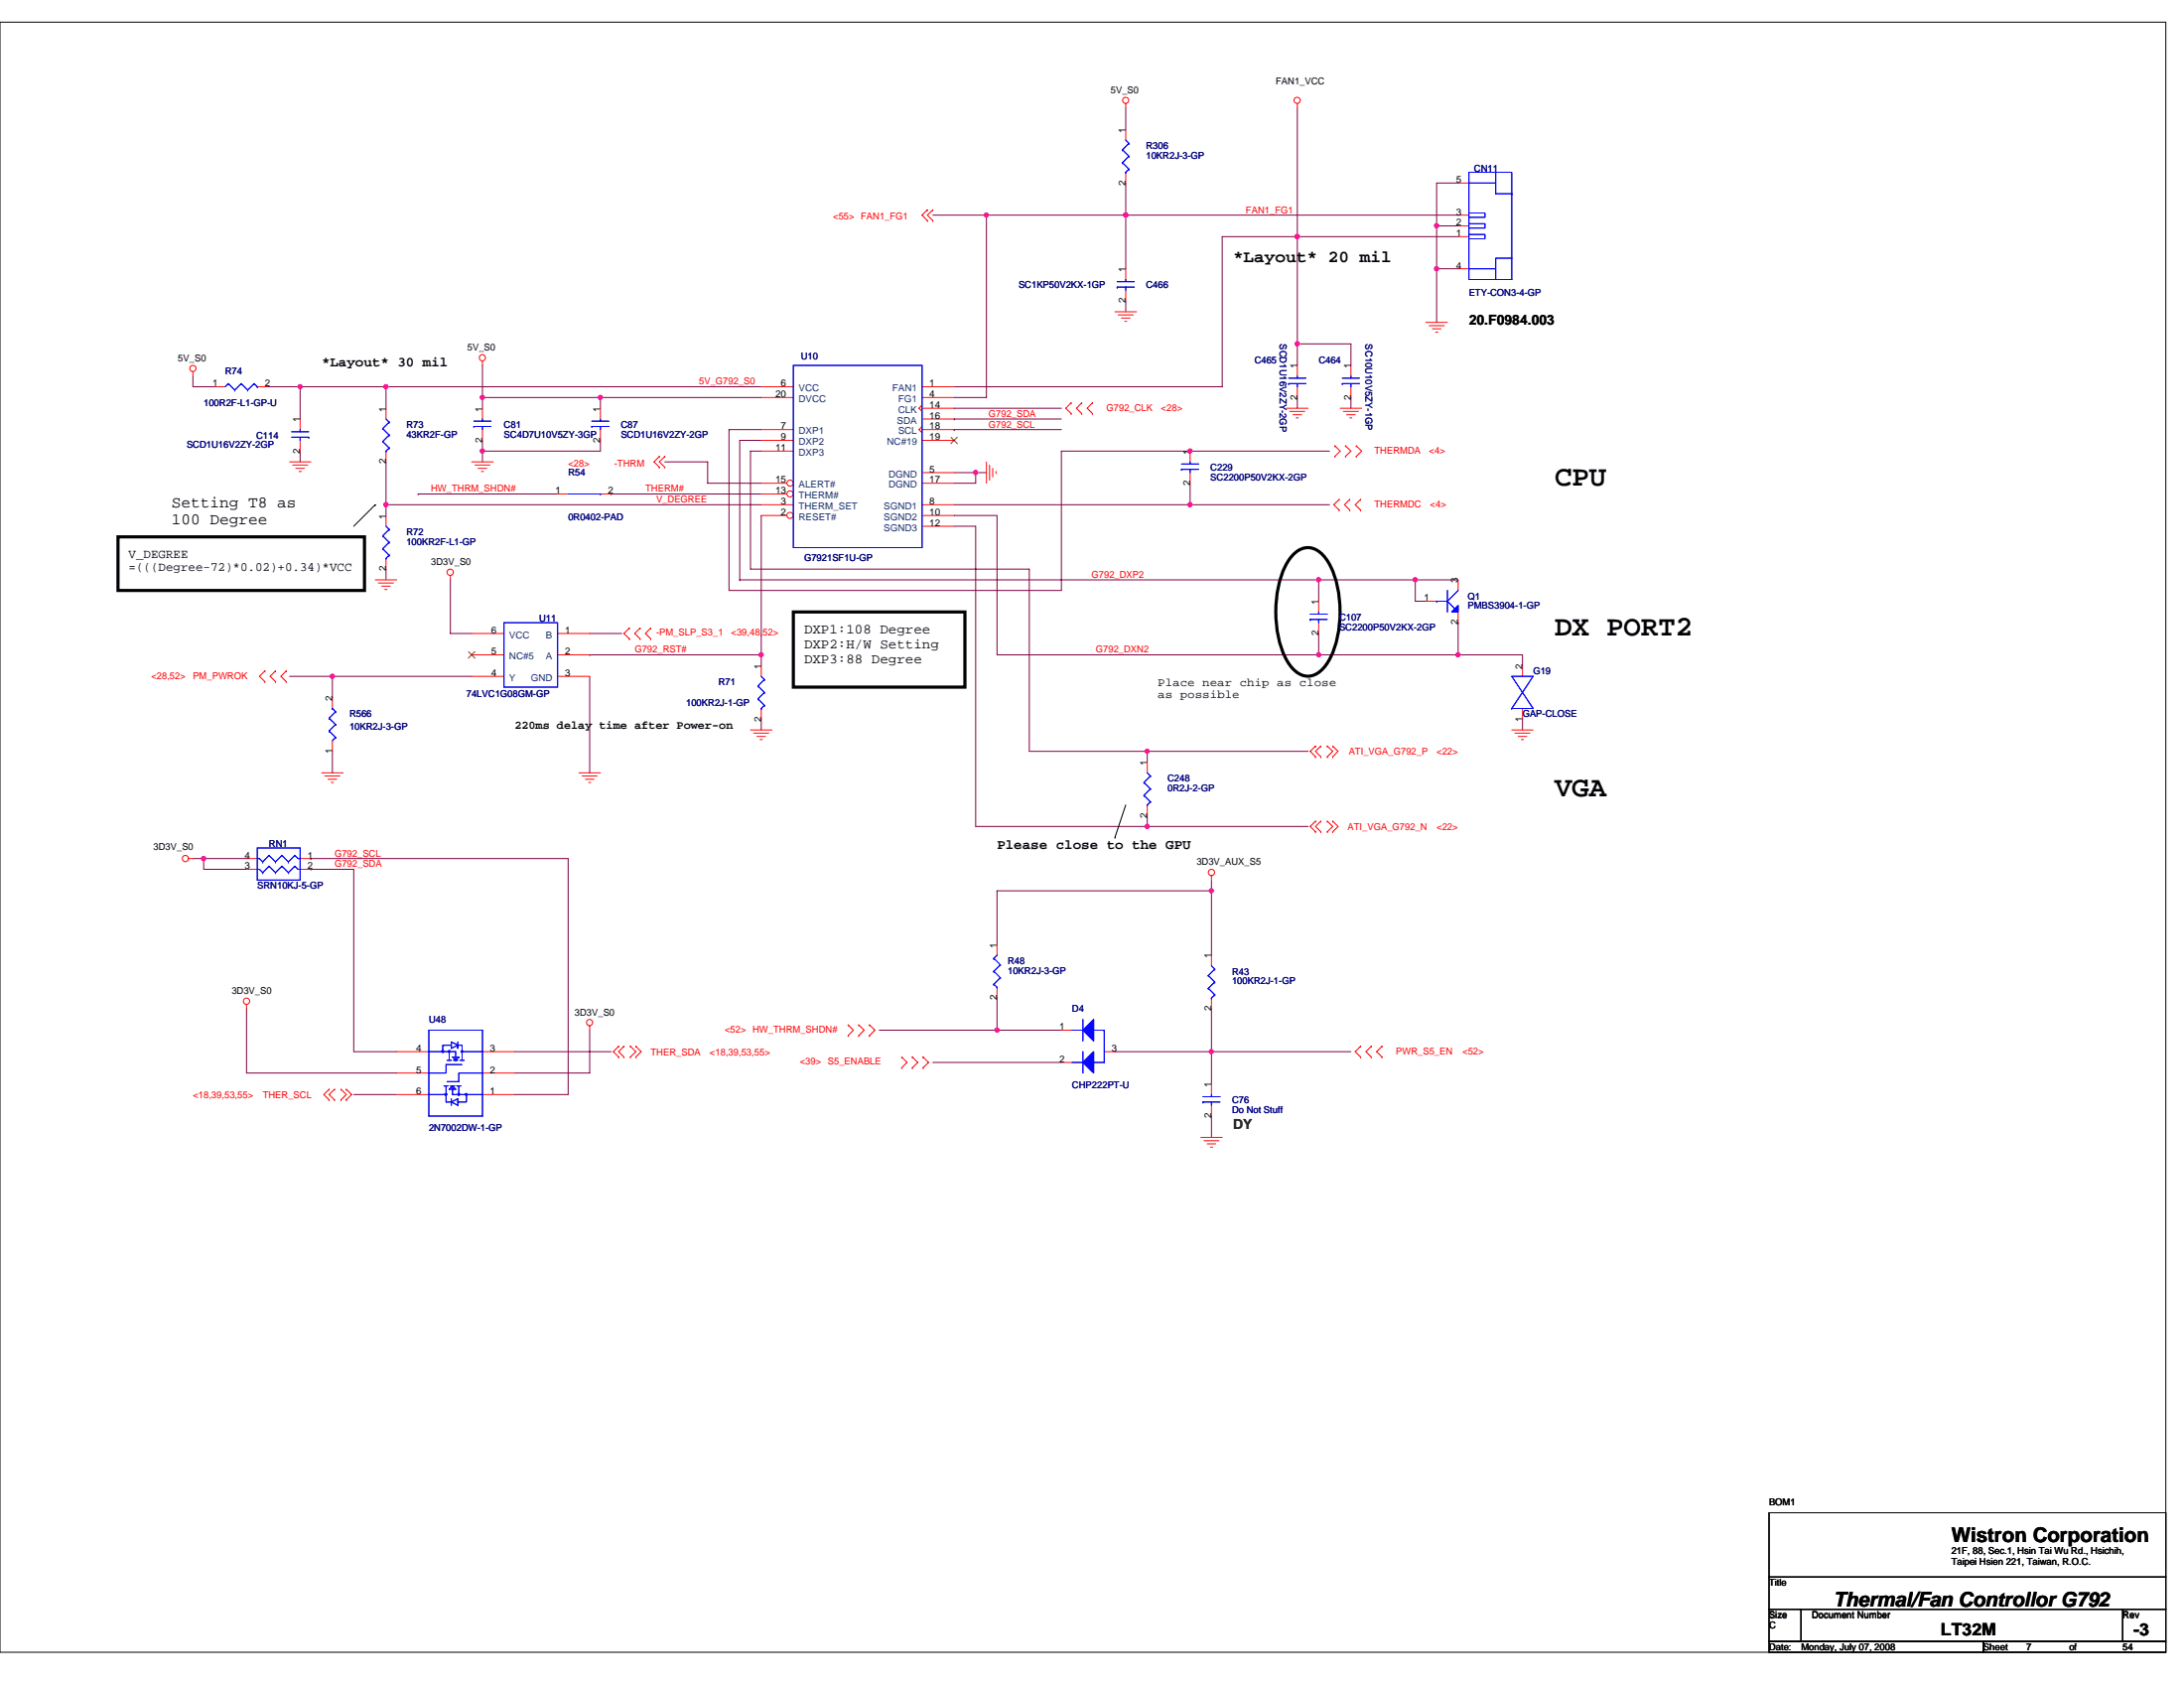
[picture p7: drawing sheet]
<svg xmlns="http://www.w3.org/2000/svg" width="279mm" height="216mm" viewBox="0 0 279 216" stroke-linecap="round" stroke-linejoin="round" font-family="sans-serif">
<path d="M0 2.8h277.1v208.5h-277.1zM48 64.6h.1M48 64.6l-2.7 2.7M142.6 107.1h.1M144 103l-1.4 4.1M226.3 193.5h50.8v8.2h-50.8zM226.3 205.8h4.1v4.2h-4.1zM226.3 201.7h50.8v4.1h-50.8zM226.3 210h27.4v1.3h-27.4zM230.4 205.8h41.2v4.2h-41.2zM253.7 210h23.4v1.3h-23.4zM271.6 205.8h5.5v4.2h-5.5z" fill="none" stroke="#000" stroke-width=".13"/>
<g fill="none" stroke="#800040" stroke-width=".13">
<path d="M144 13.8v2.8M166 13.8v16.5M119.3 27.5h6.9M126.2 27.5v23.3h-4.1M126.2 27.5h.1M126.2 27.5h60.3M144 27.5h.1M144 27.5v6.9M144 38.5v1.4M144 23.4v4.1M166 30.3h-9.6v19.2h-34.3M166 30.3h.1"/>
<path d="M166 30.3h20.5M166 30.3v13.7M183.8 28.9h.1M183.8 34.4h.1M183.8 28.9v5.5M183.8 28.9h2.7M183.8 34.4v6.8M183.8 34.4h2.7M186.5 23.4h-2.7v5.5M24.7 48.1v1.4h2.7M34.3 49.5h4.1M38.4 49.5v4.1"/>
<path d="M38.4 57.7v1.4M38.4 49.5h.1M38.4 49.5h59M49.4 59.1v5.5M49.4 49.5h.1M49.4 49.5v2.7M61.7 50.8v1.4M61.7 57.7v1.4M61.7 57.7h.1M61.7 56.3v1.4M61.7 50.8h.1M61.7 46.7v4.1"/>
<path d="M61.7 50.8h35.7M76.8 50.8v1.4M76.8 50.8h.1M76.8 56.3v1.4h-15.1M85 59.1h5.5v2.7h6.9M97.4 54.9h-4.1v20.6h42.5v-17.8h16.5M97.4 56.3h-2.8v17.9M97.4 57.7h-1.4v15.1h35.7v23.3h15.1v1.4M122.1 53.6h.1M122.1 54.9h.1M122.1 52.2h13.7M122.1 53.6h13.7"/>
<path d="M122.1 54.9h13.7M152.3 57.7h.1M152.3 57.7h17.8M166 50.8v1.4M166 44h6.8v2.7M166 44v2.7M166 44h.1M172.8 50.8v1.4M49.4 64.6h.1M49.4 72.8v1.4M49.4 64.6v1.3M49.4 64.6h48"/>
<path d="M53.5 63.2h.1M53.5 63.2h17.8M57.6 74.2v6.8h2.7M78.2 63.2h.1M78.2 63.2h19.2M94.6 74.2h.1M94.6 74.2h91.9M97.4 65.9v17.9M122.1 65.9h5.5v17.9h41.1M122.1 64.6h30.2M122.1 67.3h2.7v38.4h22M122.1 60.5h2.7"/>
<path d="M124.8 60.5h1.4M124.8 60.5v1.3h-2.7M124.8 60.5h.1M152.3 64.6h.1M152.3 61.8v2.8M152.3 64.6h17.8M168.7 74.2v2.7M168.7 74.2h.1M181.1 74.2h.1M181.1 74.2v2.7h1.3M186.5 79.7h.1M186.5 79.7v4.1"/>
<path d="M37 86.5h5.5M42.5 86.5h17.8M42.5 86.5h.1M42.5 96.1v2.7M42.5 86.5v2.7M75.4 83.8h.1M75.4 81h4.1M75.4 86.5v12.3M75.4 83.8h22M97.4 83.8h.1M97.4 92v1.4M97.4 83.8v1.3"/>
<path d="M146.8 96.1h.1M146.8 96.1h20.5M168.7 83.8h17.8M168.7 83.8h.1M168.7 81v2.8M186.5 83.8h8.3v1.3M194.8 92v1.4M24.7 109.8h1.4M26.1 109.8v1.4h5.4M26.1 109.8h.1M26.1 109.8h5.4M39.8 109.8h32.9v30.2h-6.9"/>
<path d="M39.8 111.2h5.5v23.3h5.5M39.8 109.8h.1M39.8 111.2h.1M127.6 113.9h.1M127.6 113.9v6.9M127.6 113.9h27.4M146.8 105.7h.1M146.8 104.3v1.4M146.8 105.7h20.5M155 113.9v8.3M155 112.6v1.3M31.5 129v8.2h19.3"/>
<path d="M45.3 140h5.5M65.8 134.5h12.4M75.4 131.8v5.4h-9.6M112.5 131.8h15.1M119.3 135.9h16.5M127.6 131.8h.1M127.6 127.7v4.1M127.6 131.8h8.2M142.6 134.5h12.4M155 129v5.5M155 134.5h.1M155 134.5h17.8"/>
<path d="M155 134.5v4.1M155 142.7v2.8"/>
</g>
<g fill="#f0f" stroke="#f0f" stroke-width=".13">
<circle cx="166" cy="44" r=".27"/>
<circle cx="144" cy="27.5" r=".27"/>
<circle cx="97.4" cy="83.7" r=".27"/>
<circle cx="152.2" cy="64.5" r=".27"/>
<circle cx="152.2" cy="57.7" r=".27"/>
<circle cx="49.4" cy="64.5" r=".27"/>
<circle cx="49.4" cy="49.5" r=".27"/>
<circle cx="38.4" cy="49.5" r=".27"/>
<circle cx="76.8" cy="50.8" r=".27"/>
<circle cx="183.8" cy="28.9" r=".27"/>
<circle cx="61.7" cy="57.7" r=".27"/>
<circle cx="124.8" cy="60.4" r=".27"/>
<circle cx="146.8" cy="105.7" r=".27"/>
<circle cx="146.8" cy="96.1" r=".27"/>
<circle cx="126.2" cy="27.5" r=".27"/>
<circle cx="61.7" cy="50.8" r=".27"/>
<circle cx="183.8" cy="34.4" r=".27"/>
<circle cx="181" cy="74.2" r=".27"/>
<circle cx="186.5" cy="83.7" r=".27"/>
<circle cx="168.7" cy="83.7" r=".27"/>
<circle cx="168.7" cy="74.2" r=".27"/>
<circle cx="166" cy="30.3" r=".27"/>
<circle cx="26" cy="109.8" r=".27"/>
<circle cx="42.5" cy="86.5" r=".27"/>
<circle cx="155" cy="134.5" r=".27"/>
<circle cx="127.5" cy="131.7" r=".27"/>
<circle cx="155" cy="113.9" r=".27"/>
</g>
<g fill="none" stroke="#f00" stroke-width=".13">
<path d="M144 13.3v.5M166 13.3v.5M118.6 26.8h.1M118.6 28.2h.1M118.6 26.8l-.6 .7 .6 .7M119.3 26.8h.1M119.3 28.2h.1M119.3 26.8l-.7 .7 .7 .7M142.6 39.9h2.8M144 34.4v1.4M144 37.1v1.4M186.5 30.3h1.4"/>
<path d="M186.5 28.9h1.4M186.5 27.5h1.4M186.5 34.4h1.4M186.5 23.4h1.4M24.7 47.5v.6M27.4 49.5h1.4M32.9 49.5h1.4M37 59.1h2.8M37.4 59.5h2M37.8 59.9h1.1M60.3 59.1h2.8M60.8 59.5h1.9"/>
<path d="M61.2 59.9h1.1M61.7 46.2v.5M61.7 52.2v1.4M61.7 54.9v1.4M84.3 58.4h.1M84.3 59.8h.1M84.3 58.4l-.6 .7 .6 .7M85 58.4h.1M85 59.8h.1M85 58.4l-.7 .7 .7 .7M118 49.5h4.1M126.2 59.1v2.7"/>
<path d="M126.6 59.5v1.9M127 59.9v1.1M137 52.9h.1M137 51.5h.1M137 51.5l-.7 .7 .7 .7M138.4 51.5h.1M138.4 52.9h.1M138.4 51.5l-.7 .7 .7 .7M139.8 52.9h.1M139.8 51.5h.1M139.8 51.5l-.7 .7 .7 .7M143.1 40.3h1.9"/>
<path d="M143.5 40.7h1.1M143.9 41.1h.2M152.3 57.7v1.4M164.6 52.2h2.7M165 52.6h1.9M165.4 53h1.1M165.8 53.4h.3M166 46.7v1.4M166 49.5v1.3M170.8 58.4h.1M170.8 57h.1M170.8 57l.6 .7-.6 .7"/>
<path d="M171.4 52.2h2.8M171.9 52.6h1.9M172.1 57h.1M172.1 58.4h.1M172.1 57l.7 .7-.7 .7M172.3 53h1.1M172.7 53.4h.3M173.5 58.4h.1M173.5 57h.1M173.5 57l.7 .7-.7 .7M182.4 41.2h2.8M182.8 41.7h2"/>
<path d="M183.2 42.1h1.1M183.7 42.5h.2M38.3 60.3h.2M48 74.2h2.8M48.4 74.6h1.9M48.8 75h1.1M49.2 75.4h.3M57.6 73.6v.6M61.6 60.3h.2M71.3 63.2h1.4M76.8 63.2h1.4M127.4 60.3v.3"/>
<path d="M152.3 60.5v1.3M171.3 65.2h.1M171.3 63.9h.1M171.3 63.9l-.7 .7 .7 .6M172.7 63.9h.1M172.7 65.2h.1M172.7 63.9l-.7 .7 .7 .6M174.1 65.2h.1M174.1 63.9h.1M174.1 63.9l-.7 .7 .7 .6M33.9 87.2h.1M33.9 85.8h.1"/>
<path d="M33.9 85.8l-.7 .7 .7 .7M35.2 85.8h.1M35.2 87.2h.1M35.2 85.8l-.6 .7 .6 .7M36.6 87.2h.1M36.6 85.8h.1M36.6 85.8l-.7 .7 .7 .7M41.1 98.8h2.8M41.6 99.3h1.9M42 99.7h1.1M60.3 81h4.2M60.3 83.8h4.2"/>
<path d="M60.3 86.5h4.2M71.3 81h4.1M71.3 83.8h4.1M71.3 86.5h4.1M74.1 98.8h2.7M74.5 99.3h1.9M74.9 99.7h1.1M80.5 81.7h.1M80.5 80.3h.1M80.5 80.3l-.7 .7 .7 .7M81.9 80.3h.1M81.9 81.7h.1"/>
<path d="M81.9 80.3l-.7 .7 .7 .7M83.2 81.7h.1M83.2 80.3h.1M83.2 80.3l-.6 .7 .6 .7M96 93.4h2.8M96.4 93.8h1.9M96.8 94.2h1.1M97.2 94.6h.3M146.8 97.5v1.3M168.3 96.8h.1M168.3 95.4h.1M168.3 95.4l-.7 .7 .7 .7"/>
<path d="M169 95.4h.1M169 96.8h.1M169 95.4l-.7 .7 .7 .7M169.8 96.8h.1M169.8 95.4h.1M169.8 95.4l.7 .7-.7 .7M170.5 96.8h.1M170.5 95.4h.1M170.5 95.4l.7 .7-.7 .7M193.4 93.4h2.7M193.8 93.8h1.9M194.2 94.2h1.1"/>
<path d="M194.6 94.6h.3M24.1 109.8h.6M31.5 109.8h1.4M31.5 111.2h1.4M38.4 109.8h1.4M38.4 111.2h1.4M42.4 100.1h.3M75.3 100.1h.3M146.8 103v1.3M155 112v.6M168.3 106.4h.1M168.3 105h.1"/>
<path d="M168.3 105l-.7 .7 .7 .7M169 105h.1M169 106.4h.1M169 105l-.7 .7 .7 .7M169.8 106.4h.1M169.8 105h.1M169.8 105l.7 .7-.7 .7M170.5 106.4h.1M170.5 105h.1M170.5 105l.7 .7-.7 .7M31.5 128.5v.5M42.1 139.3h.1"/>
<path d="M42.1 139.3l-.7 .7 .7 .7M42.8 139.3h.1M42.8 139.3l-.7 .7 .7 .7M43.6 139.3h.1M43.6 139.3l.7 .7-.7 .7M44.3 139.3h.1M44.3 139.3l.7 .7-.7 .7M75.4 131.2v.6M79.1 135.2h.1M79.1 133.8h.1M79.1 133.8l-.6 .7 .6 .7M79.8 133.8h.1"/>
<path d="M79.8 135.2h.1M79.8 133.8l-.7 .7 .7 .7M80.6 135.2h.1M80.6 133.8h.1M80.6 133.8l.7 .7-.7 .7M81.3 135.2h.1M81.3 133.8h.1M81.3 133.8l.7 .7-.7 .7M108.5 132.5h.1M108.5 131.1h.1M108.5 131.1l.7 .7-.7 .7M109.9 131.1h.1"/>
<path d="M109.9 132.5h.1M109.9 131.1l.7 .7-.7 .7M111.2 132.5h.1M111.2 131.1h.1M111.2 131.1l.7 .7-.7 .7M115.4 136.6h.1M115.4 135.2h.1M115.4 135.2l.6 .7-.6 .7M116.7 135.2h.1M116.7 136.6h.1M116.7 135.2l.7 .7-.7 .7M118.1 136.6h.1"/>
<path d="M118.1 135.2h.1M118.1 135.2l.7 .7-.7 .7M127.6 120.8v1.4M127.6 126.3v1.4M135.8 135.9h1.4M135.8 131.8h1.4M141.3 134.5h1.3M174.1 135.2h.1M174.1 133.8h.1M174.1 133.8l-.7 .7 .7 .7M175.4 133.8h.1M175.4 135.2h.1"/>
<path d="M175.4 133.8l-.6 .7 .6 .7M176.8 135.2h.1M176.8 133.8h.1M176.8 133.8l-.7 .7 .7 .7M42.1 140.7h.1M42.8 140.7h.1M43.6 140.7h.1M44.3 140.7h.1M153.6 145.5h2.8M154 145.9h2M154.4 146.3h1.1M154.9 146.7h.2"/>
<circle cx="144" cy="12.8" r=".39"/>
<circle cx="166" cy="12.8" r=".4"/>
<circle cx="24.7" cy="47.1" r=".4"/>
<circle cx="61.7" cy="45.8" r=".4"/>
<circle cx="57.6" cy="73.2" r=".4"/>
<circle cx="23.7" cy="109.8" r=".4"/>
<circle cx="155" cy="111.6" r=".4"/>
<circle cx="31.5" cy="128.1" r=".4"/>
<circle cx="75.4" cy="130.8" r=".4"/>
</g>
<path d="M15.1 68.7h31.5v6.8h-31.5zM101.5 78.3h21.9v9.6h-21.9zM165.4 71a2.41 2.41 0 0 1 3.8 0 10 10 0 0 1 2.2 5.9 13.4 13.4 0 0 1-1.7 8 2.85 2.85 0 0 1-3 1.5 4.2 4.2 0 0 1-2.3-2.3 14.8 14.8 0 0 1 0-11.7l.5-.8z" fill="none" stroke="#000" stroke-width=".4"/>
<g fill="none" stroke="#00f" stroke-width=".13">
<path d="M142.9 36h2.2M142.9 36.7h.1M142.9 36.7h2.2M144 35.8v.2M144 36.7v.4M187.9 30h2.1v.5h-2.1M187.9 28.6h2.1v.6h-2.1M187.9 27.2h2.1v.6h-2.1M187.9 23.4h3.4M187.9 22h5.5v13.8h-5.5zM187.9 34.4h3.4M191.3 22v2.8h2.1"/>
<path d="M193.4 33h-2.1v2.8M193.4 24.8h.1M29.2 49.1h.1M29.2 49.1l-.4 .4M29.2 49.1l.8 .8M30 49.9h.1M30.9 49.1h.1M30.9 49.1l-.9 .8M30.9 49.1l.8 .8M31.7 49.9h.1M32.5 49.1h.1M32.5 49.1l-.8 .8"/>
<path d="M32.5 49.1l.4 .4M32.9 49.5h.1M60.6 53.9h2.2M60.6 54.5h.1M60.6 54.5h2.2M61.7 53.6v.3M61.7 54.5v.4M151.2 59.4h2.2M152.3 59.1v.3M164.9 48.4h2.2M164.9 49.1h.1M164.9 49.1h2.2"/>
<path d="M166 48.1v.3M166 49.1v.4M64.5 79.7h6.8v8.2h-6.8zM72.7 63.2h4.1M76.8 63.2h.1M151.2 60h.1M151.2 60h2.2M152.3 60v.5M146.8 98.8l.4 .5M147.2 99.3h.1M147.2 99.3l-.9 .8M32.9 108.5h5.5v4.1h-5.5z"/>
<path d="M32.9 109.8h.3l.4 .4M32.9 111.2h.3l.4 .4M33.6 110.2h.1M33.6 111.6h.1M34.4 109.4h.1M34.4 110.8h.1M34.4 109.4l.8 .8M34.4 109.4l-.8 .8M34.4 110.8l-.8 .8M34.4 110.8l.8 .8M35.2 110.2h.1M35.2 111.6h.1"/>
<path d="M36.1 109.4h.1M36.1 110.8h.1M36.1 109.4l.8 .8M36.1 109.4l-.9 .8M36.1 110.8l-.9 .8M36.1 110.8l.8 .8M36.9 110.2h.1M36.9 111.6h.1M37.7 109.4l.4 .4h.3M37.7 109.4h.1M37.7 110.8h.1M37.7 110.8l.4 .4h.3"/>
<path d="M37.7 109.4l-.8 .8M37.7 110.8l-.8 .8M38.4 111.2h.1M146.3 100.1h.1M146.3 101.7h.1M146.3 100.1l.9 .8M146.3 101.7l.9 .9M146.8 103h.1M147.2 100.9h.1M147.2 102.6h.1M147.2 102.6l-.4 .4M147.2 100.9l-.9 .8"/>
<path d="M127.1 122.6h.1M127.1 124.2h.1M127.1 125.9h.1M127.1 122.6l.9 .8M127.1 124.2l.9 .9M127.1 125.9l.5 .4M127.6 126.3h.1M127.6 122.2l-.5 .4M128 123.4h.1M128 125.1h.1M128 123.4l-.9 .8M128 125.1l-.9 .8"/>
<path d="M137.2 135.9h1.3M137.2 131.8h1.3M138.5 134.5v2.7M138.5 130.4v2.7M139.9 131.8h1.4M141.3 131.8v4.1h-1.4M141.3 131.8h.1"/>
</g>
<path d="M59.9 83.4l.9 .8M60.7 83.4l-.8 .8" fill="none" stroke="#804000" stroke-width=".13"/>
<g fill="#00f" stroke="#00f" stroke-width=".13">
<path d="M139.9 134.5v2.7l-1.4-1.3z" fill-rule="evenodd"/>
<path d="M139.9 130.4v2.7l-1.4-1.3z" fill-rule="evenodd"/>
<path d="M139.9 134.5v2.7l-1.4-1.3z" fill-rule="evenodd"/>
<path d="M139.9 130.4v2.7l-1.4-1.3z" fill-rule="evenodd"/>
</g>
<circle cx="101.1" cy="65.9" r=".4" fill="#fff" stroke="#f00" stroke-width=".13"/>
<path d="M97.4 49.5h4.1M97.4 54.9h4.1M97.4 56.3h4.1M97.4 57.7h4.1M118 50.8h4.1M97.4 65.9h3.3M97.4 64.6h4.1M118 65.9h4.1M118 64.6h4.1M118 60.5h4.1M118 67.3h4.1" fill="none" stroke="#f00" stroke-width=".13"/>
<circle cx="101.1" cy="63.2" r=".4" fill="#fff" stroke="#f00" stroke-width=".13"/>
<path d="M118 51.8l-.4 .4 .4 .4M118 52.2h4.1M97.4 63.2h3.3" fill="none" stroke="#f00" stroke-width=".13"/>
<circle cx="101.1" cy="61.8" r=".4" fill="#fff" stroke="#f00" stroke-width=".13"/>
<g fill="none" stroke="#f00" stroke-width=".13">
<path d="M144 16.6v1.3M144 22v1.4M38.4 53.6v1.3M38.4 56.3v1.4M49.4 52.2v1.4M49.4 57.7v1.4M76.8 52.2v1.4M76.8 54.9v1.4M97.4 50.8h4.1M118 53.6h4.1M118 54.5l-.4 .4 .4 .5M118 54.9h4.1"/>
<path d="M118 56.3h4.1M172.8 46.7v1.4M172.8 49.5v1.3M49.4 65.9v1.4M49.4 71.4v1.4M97.4 61.8h3.3M118 61.8h4.1M168.7 76.9v1.4M168.7 79.7v1.3M182.4 76.9h1.4M186.5 74.2v1.3M186.5 78.3v1.4"/>
<path d="M42.5 89.2v1.4M42.5 94.7v1.4M97.4 85.1v1.4M97.4 90.6v1.4M194.8 85.1v1.4M194.8 90.6v1.4M50.8 140h4.1M50.8 137.2h4.1M50.8 134.5h4.1M61.7 140h4.1M61.7 137.2h4.1M61.7 134.5h4.1"/>
<path d="M155 122.2v1.3M155 127.7v1.3M155 138.6v1.4M155 141.4v1.3"/>
</g>
<path d="M121.7 55.9l.8 .8M122.5 55.9l-.9 .8" fill="none" stroke="#804000" stroke-width=".13"/>
<g fill="none" stroke="#00f" stroke-width=".13">
<path d="M143.6 19.2h.1M143.6 19.2l.8 .8M144 17.9l.4 .4M144.4 18.3h.1M144.4 20h.1M144.4 18.3l-.8 .9M144.4 20l-.8 .8M143.6 20.8h.1M143.6 20.8l.8 .8M144 22h.1M144.4 21.6h.1M144.4 21.6l-.4 .4"/>
<path d="M37.3 55.2h2.2M37.3 55.9h2.2M38.4 54.9v.3M38.4 55.9v.4M39.5 55.9h.1M49 54.8h.1M49 56.5h.1M49 54.8l.8 .8M49 56.5l.8 .8M49.4 57.7h.1M49.4 53.6l.4 .4M49.8 54h.1"/>
<path d="M49.8 55.6h.1M49.8 57.3h.1M49.8 54l-.8 .8M49.8 55.6l-.8 .9M49.8 57.3l-.4 .4M75.7 53.9h2.2M75.7 54.5h.1M75.7 54.5h2.2M76.8 53.6v.3M76.8 54.5v.4M101.5 46.7h16.5v23.3h-16.5zM171.7 48.4h2.2"/>
<path d="M171.7 49.1h.1M171.7 49.1h2.2M172.8 48.1v.3M172.8 49.1v.4M49 68.5h.1M49 70.2h.1M49 68.5l.8 .9M49 70.2l.8 .8M49.4 71.4h.1M49.4 67.3l.4 .4M49.8 67.7h.1M49.8 69.4h.1"/>
<path d="M49.8 71h.1M49.8 67.7l-.8 .8M49.8 69.4l-.8 .8M49.8 71l-.4 .4M167.6 78.5h2.2M167.6 79.2h.1M167.6 79.2h2.2M168.7 78.3v.2M168.7 79.2v.5M183.8 76.9h.1M183.8 76.9h1.4M185.2 76.9h.1"/>
<path d="M185.2 75.5v2.8M185.2 76.9l.9 1M186.1 77.9h.1M186.5 75.5l-1.3 1.4M42.1 93.5h.1M42.1 91.9h.1M42.1 93.5l.8 .8M42.1 91.9l.8 .8M42.5 90.6h.1M42.5 90.6l.4 .4M42.9 94.3h.1M42.9 92.7h.1"/>
<path d="M42.9 91h.1M42.9 94.3l-.4 .4M42.9 92.7l-.8 .8M42.9 91l-.8 .9M97 87.7h.1M97 89.4h.1M97 87.7l.8 .9M97 89.4l.8 .8M97.4 90.6h.1M97.4 86.5l.4 .4M97.8 86.9h.1M97.8 88.6h.1"/>
<path d="M97.8 90.2h.1M97.8 86.9l-.8 .8M97.8 88.6l-.8 .8M97.8 90.2l-.4 .4M193.4 86.5h2.7l-2.7 4.1h2.7zM193.4 90.6h.1M54.9 140h2.2M54.9 134.5h3.4v1.1M54.9 131.8h6.8v10.9h-6.8zM56.5 134.4h.2v.2h-.2zM56.8 138.9h.5M56.8 133.7h.9"/>
<path d="M56.9 133.7h-.3v.8M56.9 139.9h.2v.2h-.2zM57.1 138.9v2h.6M57.2 135.6h.5M57.4 134.4h.2v.2h-.2zM57.5 139.3l.4-.4 .4 .4zM57.5 134.5v1.1M57.6 138.9h.6M57.7 133.3l.9 .4-.9 .4zM57.9 138.9v1.1h3.8M57.9 138.9h.1M58 135.6h.6"/>
<path d="M58.4 138.9h.6M58.6 133.3v.8v-.4h.5v.8M58.6 133.7h.1M58.6 139.9h.2v.2h-.2zM58.7 138.9v1.1M58.7 135.2h.1M58.7 135.2h-.8l.4 .4M58.7 135.2l-.4 .4M58.8 135.6h.6M59 134.4h.2v.2h-.2zM59.1 136.2h-2v1h-2.2M59.1 134.5h2.6"/>
<path d="M59.1 134.5v1.1M59.6 139.9h.1v.2h-.1zM59.7 140v.9h-1.1M61.7 137.2h-3v1.1h-1.5M154.6 124.8h.1M154.6 126.4h.1M154.6 124.8l.8 .8M154.6 126.4l.8 .8M155 127.7h.1M155 140v.3M155 123.5l.4 .5M155.4 124h.1"/>
<path d="M155.4 125.6h.1M155.4 127.2h.1M155.4 124l-.8 .8M155.4 125.6l-.8 .8M155.4 127.2l-.4 .5M57.7 140.5v.9M57.7 140.9l.9-.4v.9zM57.7 140.9h.1M153.9 140.3h2.2M153.9 140.9h.1M153.9 140.9h2.2M155 140.9v.5"/>
</g>
<g fill="#00f" stroke="#00f" stroke-width=".13">
<path d="M185.7 78.3l.8-.9v.9z" fill-rule="evenodd"/>
<path d="M185.7 78.3l.8-.9v.9z" fill-rule="evenodd"/>
</g>
<g fill="#f0f" stroke="#f0f" stroke-width=".13">
<circle cx="166" cy="44" r=".27"/>
<circle cx="144" cy="27.5" r=".27"/>
<circle cx="97.4" cy="83.7" r=".27"/>
<circle cx="152.2" cy="64.5" r=".27"/>
<circle cx="152.2" cy="57.7" r=".27"/>
<circle cx="49.4" cy="64.5" r=".27"/>
<circle cx="49.4" cy="49.5" r=".27"/>
<circle cx="38.4" cy="49.5" r=".27"/>
<circle cx="76.8" cy="50.8" r=".27"/>
<circle cx="183.8" cy="28.9" r=".27"/>
<circle cx="61.7" cy="57.7" r=".27"/>
<circle cx="124.8" cy="60.4" r=".27"/>
<circle cx="146.8" cy="105.7" r=".27"/>
<circle cx="146.8" cy="96.1" r=".27"/>
<circle cx="126.2" cy="27.5" r=".27"/>
<circle cx="61.7" cy="50.8" r=".27"/>
<circle cx="183.8" cy="34.4" r=".27"/>
<circle cx="181" cy="74.2" r=".27"/>
<circle cx="186.5" cy="83.7" r=".27"/>
<circle cx="168.7" cy="83.7" r=".27"/>
<circle cx="168.7" cy="74.2" r=".27"/>
<circle cx="166" cy="30.3" r=".27"/>
<circle cx="26" cy="109.8" r=".27"/>
<circle cx="42.5" cy="86.5" r=".27"/>
<circle cx="155" cy="134.5" r=".27"/>
<circle cx="127.5" cy="131.7" r=".27"/>
<circle cx="155" cy="113.9" r=".27"/>
</g>
<g font-size="3.7">
<text x="198.9" y="62.1">CPU</text>
<text x="198.9" y="81.3">DX PORT2</text>
<text x="198.9" y="101.9">VGA</text>
</g>
<g font-size="2.6">
<text x="249.6" y="197.3">Wistron Corporation</text>
<text x="234.5" y="205.5">Thermal/Fan Controllor G792</text>
</g>
<g font-size="2.2">
<text x="157.7" y="33.5">*Layout* 20 mil</text>
<text x="248.3" y="209.2">LT32M</text>
<text x="272.9" y="209.2">-3</text>
</g>
<g font-size="2.1">
<text x="21.9" y="64.8">Setting T8 as</text>
<text x="21.9" y="67.1">100 Degree</text>
</g>
<g font-size="1.8">
<text x="187.9" y="41.5">20.F0984.003</text>
<text x="41.1" y="46.8">*Layout* 30 mil</text>
<text x="102.9" y="81">DXP1:108 Degree</text>
<text x="102.9" y="82.9">DXP2:H/W Setting</text>
<text x="102.9" y="84.8">DXP3:88 Degree</text>
<text x="127.6" y="108.5">Please close to the GPU</text>
</g>
<text font-size="1.8" fill="#008000" x="157.7" y="144.4">DY</text>
<g font-size="1.6">
<text x="16.5" y="71.3">V_DEGREE</text>
<text x="16.5" y="73">=(((Degree-72)*0.02)+0.34)*VCC</text>
</g>
<g font-size="1.5">
<text x="148.1" y="87.7">Place near chip as close</text>
<text x="148.1" y="89.3">as possible</text>
<text x="65.8" y="93.2">220ms delay time after Power-on</text>
</g>
<g font-size="1.2">
<text x="142.1" y="11.9">5V_S0</text>
<text x="163.2" y="10.8">FAN1_VCC</text>
<text x="144" y="17" transform="rotate(-90 144 17)">1</text>
<text x="144" y="23.7" transform="rotate(-90 144 23.7)">2</text>
<text x="186.3" y="23.4">5</text>
<text x="186.3" y="28.9">2</text>
<text x="186.3" y="27.5">3</text>
<text x="144" y="34.8" transform="rotate(-90 144 34.8)">1</text>
<text x="186.3" y="30.2">1</text>
<text x="186.3" y="34.4">4</text>
<text x="144" y="38.8" transform="rotate(-90 144 38.8)">2</text>
<text x="22.8" y="46.2">5V_S0</text>
<text x="59.8" y="44.8">5V_S0</text>
<text x="165.9" y="47.1" transform="rotate(-90 165.9 47.1)">1</text>
<text x="172.8" y="47.1" transform="rotate(-90 172.8 47.1)">1</text>
<text x="27.2" y="49.4">1</text>
<text x="33.9" y="49.4">2</text>
<text x="38.4" y="54" transform="rotate(-90 38.4 54)">1</text>
<text x="49.4" y="52.6" transform="rotate(-90 49.4 52.6)">1</text>
<text x="61.7" y="52.6" transform="rotate(-90 61.7 52.6)">1</text>
<text x="76.8" y="52.6" transform="rotate(-90 76.8 52.6)">1</text>
<text x="99.2" y="50.8">20</text>
<text x="99.9" y="49.4">6</text>
<text x="118.9" y="53.6">16</text>
<text x="118.9" y="50.8">4</text>
<text x="118.9" y="49.4">1</text>
<text x="118.9" y="52.2">14</text>
<text x="165.9" y="51.1" transform="rotate(-90 165.9 51.1)">2</text>
<text x="172.8" y="51.1" transform="rotate(-90 172.8 51.1)">2</text>
<text x="38.4" y="58" transform="rotate(-90 38.4 58)">2</text>
<text x="49.4" y="59.4" transform="rotate(-90 49.4 59.4)">2</text>
<text x="61.7" y="56.6" transform="rotate(-90 61.7 56.6)">2</text>
<text x="76.8" y="56.6" transform="rotate(-90 76.8 56.6)">2</text>
<text x="99.2" y="57.7">11</text>
<text x="99.9" y="54.9">7</text>
<text x="99.9" y="56.3">9</text>
<text x="118.9" y="54.9">18</text>
<text x="118.9" y="56.3">19</text>
<text x="152.2" y="58.1" transform="rotate(-90 152.2 58.1)">1</text>
<text x="71.1" y="63.2">1</text>
<text x="77.8" y="63.2">2</text>
<text x="99.2" y="63.2">13</text>
<text x="99.2" y="61.8">15</text>
<text x="99.9" y="65.9">2</text>
<text x="99.9" y="64.5">3</text>
<text x="118.9" y="64.5">8</text>
<text x="118.9" y="65.9">10</text>
<text x="118.9" y="60.4">5</text>
<text x="118.9" y="61.8">17</text>
<text x="152.2" y="62.1" transform="rotate(-90 152.2 62.1)">2</text>
<text x="49.4" y="66.4" transform="rotate(-90 49.4 66.4)">1</text>
<text x="118.9" y="67.3">12</text>
<text x="49.4" y="73.1" transform="rotate(-90 49.4 73.1)">2</text>
<text x="55.1" y="72.3">3D3V_S0</text>
<text x="168.7" y="77.3" transform="rotate(-90 168.7 77.3)">1</text>
<text x="182.2" y="76.9">1</text>
<text x="186.5" y="74.6" transform="rotate(-90 186.5 74.6)">3</text>
<text x="62.8" y="83.7">5</text>
<text x="62.8" y="81">6</text>
<text x="72.3" y="81">1</text>
<text x="72.3" y="83.7">2</text>
<text x="168.7" y="81.3" transform="rotate(-90 168.7 81.3)">2</text>
<text x="186.5" y="79.9" transform="rotate(-90 186.5 79.9)">2</text>
<text x="42.5" y="89.7" transform="rotate(-90 42.5 89.7)">2</text>
<text x="62.8" y="86.5">4</text>
<text x="72.3" y="86.5">3</text>
<text x="97.4" y="85.6" transform="rotate(-90 97.4 85.6)">1</text>
<text x="194.8" y="85.6" transform="rotate(-90 194.8 85.6)">2</text>
<text x="97.4" y="92.3" transform="rotate(-90 97.4 92.3)">2</text>
<text x="194.8" y="92.3" transform="rotate(-90 194.8 92.3)">1</text>
<text x="42.5" y="96.4" transform="rotate(-90 42.5 96.4)">1</text>
<text x="146.7" y="97.9" transform="rotate(-90 146.7 97.9)">1</text>
<text x="146.7" y="104.6" transform="rotate(-90 146.7 104.6)">2</text>
<text x="19.6" y="108.8">3D3V_S0</text>
<text x="31.3" y="111.2">3</text>
<text x="31.3" y="109.8">4</text>
<text x="39.3" y="109.8">1</text>
<text x="39.3" y="111.2">2</text>
<text x="153.1" y="110.7">3D3V_AUX_S5</text>
<text x="127.5" y="121.2" transform="rotate(-90 127.5 121.2)">1</text>
<text x="155" y="122.6" transform="rotate(-90 155 122.6)">1</text>
<text x="29.6" y="127.1">3D3V_S0</text>
<text x="73.5" y="129.9">3D3V_S0</text>
<text x="127.5" y="127.9" transform="rotate(-90 127.5 127.9)">2</text>
<text x="135.5" y="131.7">1</text>
<text x="155" y="129.3" transform="rotate(-90 155 129.3)">2</text>
<text x="53.2" y="134.5">4</text>
<text x="53.2" y="137.2">5</text>
<text x="62.7" y="137.2">2</text>
<text x="62.7" y="134.5">3</text>
<text x="135.5" y="135.9">2</text>
<text x="142.2" y="134.5">3</text>
<text x="53.2" y="140">6</text>
<text x="62.7" y="140">1</text>
<text x="155" y="143" transform="rotate(-90 155 143)">2</text>
<text x="155" y="139" transform="rotate(-90 155 139)">1</text>
<text x="226.3" y="192.6">BOM1</text>
<text x="226.3" y="202.8">Title</text>
<text x="249.6" y="198.7">21F, 88, Sec.1, Hsin Tai Wu Rd., Hsichih,</text>
<text x="249.6" y="200.2">Taipei Hsien 221, Taiwan, R.O.C.</text>
<text x="226.3" y="206.9">Size</text>
<text x="226.3" y="208.3">C</text>
<text x="231.8" y="206.9">Document Number</text>
<text x="271.6" y="206.9">Rev</text>
<text x="226.3" y="211.1">Date:</text>
<text x="230.4" y="211.1">Monday, July 07, 2008</text>
<text x="253.7" y="211.1">Sheet</text>
<text x="259.2" y="211.1">7</text>
<text x="264.7" y="211.1">of</text>
<text x="271.6" y="211.1">54</text>
</g>
<g font-size="1.2" fill="#000080">
<text x="146.6" y="19">R306</text>
<text x="146.6" y="20.3">10KR2J-3-GP</text>
<text x="188.6" y="21.9">CN11</text>
<text x="130.3" y="36.9">SC1KP50V2KX-1GP</text>
<text x="146.6" y="36.9">C466</text>
<text x="187.9" y="37.8">ETY-CON3-4-GP</text>
<text x="28.8" y="47.9">R74</text>
<text x="102.5" y="45.9">U10</text>
<text x="160.5" y="46.5">C465</text>
<text x="163.7" y="44" transform="rotate(90 163.7 44)">SCD1U16V2ZY-2GP</text>
<text x="168.7" y="46.5">C464</text>
<text x="174.7" y="44" transform="rotate(90 174.7 44)">SC10U10V5ZY-1GP</text>
<text x="26.1" y="52">100R2F-L1-GP-U</text>
<text x="23.9" y="57.3">SCD1U16V2ZY-2GP</text>
<text x="32.8" y="56.1">C114</text>
<text x="52" y="54.7">R73</text>
<text x="52" y="55.9">43KR2F-GP</text>
<text x="64.5" y="54.7">C81</text>
<text x="64.5" y="56.1">SC4D7U10V5ZY-3GP</text>
<text x="79.4" y="54.7">C87</text>
<text x="79.4" y="55.9">SCD1U16V2ZY-2GP</text>
<text x="72.7" y="60.9">R54</text>
<text x="154.9" y="60.2">C229</text>
<text x="154.9" y="61.4">SC2200P50V2KX-2GP</text>
<text x="52" y="68.4">R72</text>
<text x="52" y="69.7">100KR2F-L1-GP</text>
<text x="72.7" y="66.5">0R0402-PAD</text>
<text x="102.9" y="71.7">G7921SF1U-GP</text>
<text x="187.8" y="76.6">Q1</text>
<text x="187.8" y="77.9">PMBS3904-1-GP</text>
<text x="69" y="79.5">U11</text>
<text x="171.3" y="79.4">C107</text>
<text x="171.3" y="80.6">SC2200P50V2KX-2GP</text>
<text x="59.7" y="89.1">74LVC1G08GM-GP</text>
<text x="91.9" y="87.6">R71</text>
<text x="196.1" y="86.3">G19</text>
<text x="44.7" y="91.7">R566</text>
<text x="44.7" y="93.4">10KR2J-3-GP</text>
<text x="87.8" y="90.4">100KR2J-1-GP</text>
<text x="194.8" y="91.7">GAP-CLOSE</text>
<text x="149.4" y="100">C248</text>
<text x="149.4" y="101.2">0R2J-2-GP</text>
<text x="32.9" y="113.7">SRN10KJ-5-GP</text>
<text x="34.4" y="108.3">RN1</text>
<text x="128.9" y="123.3">R48</text>
<text x="128.9" y="124.7">10KR2J-3-GP</text>
<text x="157.6" y="124.7">R43</text>
<text x="157.6" y="125.9">100KR2J-1-GP</text>
<text x="54.9" y="130.8">U48</text>
<text x="137.2" y="129.5">D4</text>
<text x="137.2" y="139.2">CHP222PT-U</text>
<text x="157.6" y="141.1">C76</text>
<text x="157.6" y="142.3">Do Not Stuff</text>
<text x="54.9" y="144.7">2N7002DW-1-GP</text>
</g>
<g font-size="1.2" fill="#f00">
<text x="106.6" y="28.1">&lt;55&gt; FAN1_FG1</text>
<text x="159.4" y="27.2">FAN1_FG1</text>
<text x="89.4" y="49.2">5V_G792_S0</text>
<text x="126.5" y="53.3">G792_SDA</text>
<text x="141.5" y="52.5">G792_CLK</text>
<text x="148.5" y="52.5">&lt;28&gt;</text>
<text x="72.7" y="59.6">&lt;28&gt;</text>
<text x="78.6" y="59.6">-THRM</text>
<text x="126.5" y="54.7">G792_SCL</text>
<text x="175.8" y="58">THERMDA</text>
<text x="182.8" y="58">&lt;4&gt;</text>
<text x="55.1" y="62.9">HW_THRM_SHDN#</text>
<text x="82.6" y="62.9">THERM#</text>
<text x="83.9" y="64.3">V_DEGREE</text>
<text x="175.8" y="64.9">THERMDC</text>
<text x="183" y="64.9">&lt;4&gt;</text>
<text x="139.6" y="73.9">G792_DXP2</text>
<text x="81.2" y="83.5">G792_RST#</text>
<text x="83.9" y="81.3">-PM_SLP_S3_1</text>
<text x="93.5" y="81.3">&lt;39,48,52&gt;</text>
<text x="140.2" y="83.5">G792_DXN2</text>
<text x="19.3" y="86.8">&lt;28,52&gt;</text>
<text x="24.7" y="86.8">PM_PWROK</text>
<text x="172.6" y="96.5">ATI_VGA_G792_P</text>
<text x="183.8" y="96.5">&lt;22&gt;</text>
<text x="172.4" y="106.2">ATI_VGA_G792_N</text>
<text x="183.8" y="106.2">&lt;22&gt;</text>
<text x="42.8" y="109.5">G792_SCL</text>
<text x="42.8" y="110.9">G792_SDA</text>
<text x="83.2" y="134.9">THER_SDA</text>
<text x="90.8" y="134.9">&lt;18,39,53,55&gt;</text>
<text x="92.7" y="132.1">&lt;52&gt; HW_THRM_SHDN#</text>
<text x="102.3" y="136.2">&lt;39&gt; S5_ENABLE</text>
<text x="178.6" y="134.8">PWR_S5_EN</text>
<text x="187.1" y="134.8">&lt;52&gt;</text>
<text x="24.7" y="140.4">&lt;18,39,53,55&gt;</text>
<text x="33.6" y="140.4">THER_SCL</text>
</g>
<g font-size="1.2" fill="#004080">
<text x="102.2" y="50">VCC</text>
<text x="102.2" y="51.4">DVCC</text>
<text x="114.2" y="50">FAN1</text>
<text x="114.9" y="52.8">CLK</text>
<text x="114.9" y="51.4">FG1</text>
<text x="102.2" y="55.5">DXP1</text>
<text x="102.2" y="56.9">DXP2</text>
<text x="102.2" y="58.3">DXP3</text>
<text x="113.5" y="56.9">NC#19</text>
<text x="114.7" y="54.2">SDA</text>
<text x="114.9" y="55.5">SCL</text>
<text x="102.2" y="65.1">THERM_SET</text>
<text x="102.2" y="63.8">THERM#</text>
<text x="102.2" y="62.4">ALERT#</text>
<text x="113.1" y="65.1">SGND1</text>
<text x="113.7" y="61">DGND</text>
<text x="113.7" y="62.4">DGND</text>
<text x="102.2" y="66.5">RESET#</text>
<text x="113.1" y="66.5">SGND2</text>
<text x="113.1" y="67.9">SGND3</text>
<text x="65.2" y="81.6">VCC</text>
<text x="69.8" y="81.6">B</text>
<text x="65.2" y="87.1">Y</text>
<text x="65.2" y="84.3">NC#5</text>
<text x="67.9" y="87.1">GND</text>
<text x="69.8" y="84.3">A</text>
</g>
</svg>
